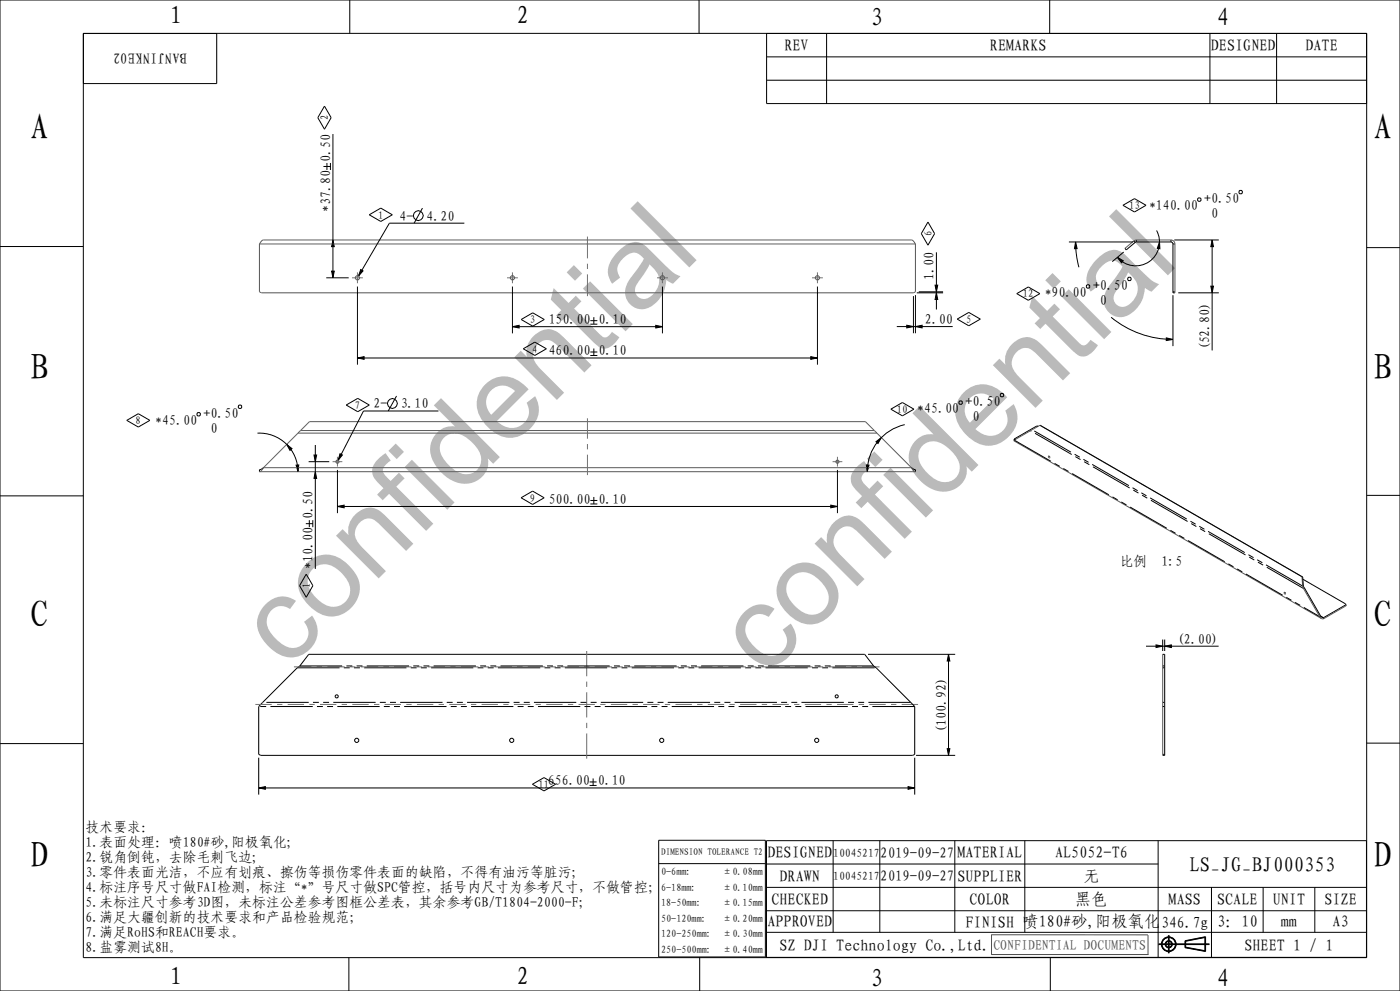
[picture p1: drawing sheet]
<svg xmlns="http://www.w3.org/2000/svg" width="420mm" height="297mm" viewBox="0 0 420 297" stroke-linecap="round" stroke-linejoin="round" font-family="sans-serif">
<g fill="none" stroke="#000" stroke-width=".3">
<path d="M0 0h420v297h-420zM25 10h385v277h-385zM25 10h40v15h-40zM104.9 0v10M209.7 0v10M230 10h180v21h-180zM230 17h180M248 10v21M314.9 0v10M363 10v21M383 10v21M97.3 31.8l2 3.5-2 3.4-2-3.4z"/>
<path d="M230 24h180M97 49.9h2.1M98.1 48.8v2.1M99.1 48.8v2.1M99.9 40.2v43.1M359.5 59.3h.5l.3 .3v.5l-.3 .2h-.5l-.2-.2v-.5zM371.7 57.3l.2-.2h.5l.3 .2v.5l-.3 .3h-.5l-.2-.3zM0 73.9h25M99.9 71.9l.4 2h-.8zM110.8 64.4l3.4-2 3.5 2-3.5 2zM126.7 62.4l-2.5 4.5M139.3 66.9h-22.5l-9.2 15.8"/>
<path d="M278.4 66.5l2 3.5-2 3.5-2-3.5zM280.9 75.6v17.2M320.7 72.5h19.2M322.7 72.5l.4 2h-.8zM322.7 72.5l.3 4.3 .7 3.3M335.2 77.1l1.8 1.1-.6 .6zM336.9 61.5l3.4-2 3.5 2-3.5 2zM337.1 75.5l-3.4 2.9M340.1 72.2l.4 .5M340.5 72.7l-2.6 2.2-.4-.5M340.9 72.5l-.4 .2M340.9 71.9v.6"/>
<path d="M340.9 72.5h10.4M347 69.1a7.2 7.2 0 0 1-2.3 9.3 7.2 7.2 0 0 1-9.5-1.3M347.9 72.5l.1 2.1-.8-.2zM351.3 72.5l.4 .2 .2 .4M351.3 71.9v.6M351.9 73.1v14.7h.6M351.9 73.1h.6M352.3 71.9h13.3M363.6 71.9l.4 2h-.8zM363.6 71.9v33.1M410 74.2h10M97.9 83.3h6.7"/>
<path d="M99.5 81.3h.8l-.4 2zM107.2 85.9v23.4M108.2 80.8l.7 .4-1.3 1.5zM153.7 97.9l2-.4v.8zM153.7 85.9v14M153.7 97.9h45M156.4 95.8l3.4-2 3.5 2-3.5 2zM177.1 96.1h2.1M177.1 97.2h2.1M178.2 95.1v2.1M196.7 97.5l2 .4-2 .4zM198.7 85.9v14"/>
<path d="M245.2 85.9v23.4M269 97.9h16.8M272 97.5l2 .4-2 .4zM274 88.8v11.1M274.6 97.9l2-.4v.8zM274.6 88.5v11.4M275 87.8h7.9M275.6 87.5h7.3M280.5 85.5h.8l-.4 2zM280.9 87.8l.4 2h-.8zM287.2 95.6l3.4-2 3.5 2-3.5 2zM305 88l3.5-2 3.5 2-3.5 2z"/>
<path d="M326.2 85.3h.5l.2 .3v.5l-.2 .2h-.5l-.3-.2v-.5zM333.3 95.1a29.2 29.2 0 0 0 18.6 6.6M338.3 83.3l.3-.2h.5l.2 .2v.5l-.2 .3h-.5l-.3-.3zM351.9 87.5h.6M351.9 88.5v15.2M353.5 87.8h12.1M363.2 85.8h.8l-.4 2zM107.2 107.3l2-.4v.8zM107.2 107.3h138M119 118.7l-2.5 4.5M157 104.5l3.4-2 3.5 2-3.5 2zM177.1 105.5h2.1"/>
<path d="M177.1 106.5h2.1M178.2 104.4v2.1M243.2 106.9l2 .4-2 .4zM300.1 118.2l.2-.3h.5l.3 .3v.5l-.3 .2h-.5l-.2-.2zM349.9 101.3l2 .4-2 .4zM38 126l3.5-2 3.5 2-3.5 2zM59.3 123.7h.5l.3 .2v.5l-.3 .3h-.5l-.2-.3v-.5zM71.5 121.7l.2-.3h.5l.3 .3v.5l-.3 .2h-.5l-.2-.2zM77.2 129.8a11.6 11.6 0 0 1 12.2 11.6M86 133.2l1.6 1.3-.6 .5zM88.8 139.4l.8-.1-.2 2.1zM92.6 138.4h6.2"/>
<path d="M94.2 136.4h.8l-.4 2zM94.6 133.4v37.1M102 136l.7 .4-1.3 1.6zM103.9 121.4l3.4-2 3.5 2-3.5 2zM131.5 123.2h-22.5l-7.6 14.8M259.9 139.3l.8 .1-.5 2zM262.8 132.4l1.6-1.3-1 1.8zM267.3 122.6l3.4-2 3.5 2-3.5 2zM271.4 127.3a14.5 14.5 0 0 0-11.2 14.1M287.9 120.2h.5l.3 .2v.5l-.3 .3h-.5l-.2-.3v-.5zM304.3 131.6l-.1 .4M304.3 131.6l.3 .1"/>
<path d="M311.5 127.7h-.5l-6.7 3.9M312 127.5l78.8 45.4M0 148.6h25M79 140.2l-1.2 .6v.6M91.7 156.9h2.1M92.8 155.9v2.1M93.8 155.9v2.1M94.6 141.4l.4 2h-.8zM101.2 151.8l2-.4v.8zM101.2 140.8v13M101.2 151.8h150M156.3 149.2l3.5-2 3.4 2-3.4 2z"/>
<path d="M177.1 150h2.1M177.1 151h2.1M178.2 148.9v2.1M249.2 151.4l2 .4-2 .4zM251.2 140.8v13M273.4 140.2l1.2 .6v.6M410 148.5h10M91.9 172.1l2 3.4-2 3.5-2-3.5zM390.6 172.9h.2M390.8 175.6l.2 .1M390.8 172.9l.2 2.8M390.9 173.6l12.9 7.6"/>
<path d="M391 175.7l.3 .5M391.3 176.2l4.9 8.4M391.3 176.2l-.3 .1M89.9 199.6l2.7-3.5h166.8l2.7 3.5M260.4 196.1h26.2M284.6 196.1l.4 2h-.8zM284.6 196.1v30.3M343.8 193.7h21.8M346.8 193.3l2 .4-2 .4zM348.8 196.1h.6v3.5M348.8 191.7v3.4M349.4 193.7l2-.4v.8z"/>
<path d="M349.4 191.7v3.4M396.2 184.6l.8 .5M396.2 184.6l-.3 .2M397 185.1v.4M403.8 181.2l-6.8 3.9M403.8 181.2v.4M77.6 211.7v14.4l.6 .3h195.6l.6-.3v-14.4M89.2 200.1l-10.4 10.4M262.9 200.1l10.3 10.4M349.4 211.7v14.7h-.6M349.4 200.1v10.4M0 222.9h25"/>
<path d="M77.6 236.1l2-.4v.8zM77.6 227.1v11M77.6 236.1h196.8M159.7 235l3.5-2 3.5 2-3.5 2zM176.9 234.3h2.1M176.9 235.4h2.1M177.9 233.3v2.1M272.4 235.7l2 .4-2 .4zM274.4 227.1v11M274.8 226.4h11.8M284.2 224.4h.8l-.4 2zM348.8 226.1h.6"/>
<path d="M410 222.7h10M197.6 251.8h32v35h-32zM197.6 258.8h32M229.9 251.9h180v35h-180zM229.9 258.9h117.5M249.9 251.9v27.5M263.9 251.9v27.5M286.4 251.9v27.5M307.4 251.9v27.5M347.4 251.9v35M229.9 265.9h180M229.9 272.9h180"/>
<path d="M229.9 279.4h180M363.4 265.9v21M378.9 265.9v13.5M394.4 265.9v13.5M104.7 287v10M209.9 287v10M315.1 287v10M347.6 283.1h15.2M347.6 283h15.2M347.6 282.9h15.2M350.5 280.3v5.4M350.6 280.3v5.4"/>
<path d="M350.7 280.3v5.4M355.5 281.9l6.2-1.2v4.5l-6.2-1.2zM355.6 282l6-1.2v4.2l-6-1.1zM355.7 282.1l5.8-1.1v3.9l-5.8-1z"/>
<circle cx="125.5" cy="64.6" r="1.47"/>
<circle cx="117.7" cy="120.9" r="1.47"/>
<circle cx="350.6" cy="283" r="2.21"/>
<circle cx="350.6" cy="283" r="2.11"/>
<circle cx="350.6" cy="283" r="2.01"/>
<circle cx="350.6" cy="283" r="1.08"/>
<circle cx="350.6" cy="283" r=".88"/>
<circle cx="350.6" cy="283" r=".98"/>
</g>
<g fill="#000">
<path d="M99.9 71.9l.4 2h-.8zM322.7 72.5l.4 2h-.8zM335.2 77.1l1.8 1.1-.6 .6zM347.9 72.5l.1 2.1-.8-.2zM363.6 71.9l.4 2h-.8zM99.5 81.3h.8l-.4 2zM108.2 80.8l.7 .4-1.3 1.5zM153.7 97.9l2-.4v.8zM196.7 97.5l2 .4-2 .4zM272 97.5l2 .4-2 .4zM274.6 97.9l2-.4v.8zM280.9 87.8l.4 2h-.8z"/>
<path d="M280.5 85.5h.8l-.4 2zM363.2 85.8h.8l-.4 2zM107.2 107.3l2-.4v.8zM243.2 106.9l2 .4-2 .4zM349.9 101.3l2 .4-2 .4zM86 133.2l1.6 1.3-.6 .5zM94.2 136.4h.8l-.4 2zM102 136l.7 .4-1.3 1.6zM262.8 132.4l1.6-1.3-1 1.8zM88.8 139.4l.8-.1-.2 2.1zM94.6 141.4l.4 2h-.8zM101.2 151.8l2-.4v.8z"/>
<path d="M249.2 151.4l2 .4-2 .4zM259.9 139.3l.8 .1-.5 2zM284.6 196.1l.4 2h-.8zM346.8 193.3l2 .4-2 .4zM349.4 193.7l2-.4v.8zM77.6 236.1l2-.4v.8zM272.4 235.7l2 .4-2 .4zM284.2 224.4h.8l-.4 2z"/>
</g>
<path d="M297.3 280.1l47.1 .1v5.9M297.5 280.2v5.9M344.5 286.1h-47.1" fill="none" stroke="#4d4d4d" stroke-width=".3"/>
<g fill="none" stroke="#5a5a5a" stroke-width=".3">
<path d="M77.8 73.1l.7-.9 .5-.3h194.4l.5 .3 .7 .9M77.8 73.1v14.4l.6 .3h195.6l.6-.3v-14.4M77.8 73.1h196.8M337.5 74.4l3.1-2.4 10.7-.1a1.2 1.2 0 0 1 1.2 1.2v14.7M89.4 129.8l-10.4 10.4M89.4 129.8h173.7M90.2 129l-.8 .8M90.2 129l2.6-2.6h166.8l2.7 2.6M90.2 129h172.1M262.3 129l.8 .8M263.1 129.8l10.3 10.4M309.4 128.9l-5.2 3.2 92.2 53.2"/>
<path d="M309.4 128.9h.1M309.4 128.9l2.6-1.4 78.6 45.4 .4 3.3 5.4 9.1M79 140.2l-.7 .9-.5 .3h196.8l-.5-.3-.7-.9M79 140.2h194.4M348.8 196.1v3.5M403.8 181.6l-6.8 3.9-.6-.2M348.8 200.1v10.4M348.8 211.7v14.7"/>
</g>
<path d="M304.3 131.9l91.6 52.9M304.3 131.6l.3 .1M390.8 175.6l-81.1-46.8M391 176.3l-81.8-47.2M396.2 184.6l.8 .5" fill="none" stroke="#000" stroke-width=".3" stroke-dasharray="12.7 1.3 1.8 1.3 1.8 1.3" stroke-linecap="butt"/>
<!-- layer: 02___PRT_ALL_AXES -->
<path d="M314.5 136.8l.2-.1M385.2 177.7l.2-.2M89.9 199.6h172.2M89.2 200.1h173.7M273.2 210.5h-194.4M274.4 211.7h-196.8" fill="none" stroke="#000" stroke-width=".3" stroke-dasharray="12.7 1.3 1.8 1.3 1.8 1.3" stroke-linecap="butt"/>
<g fill="none" stroke="#707070" stroke-width=".3">
<path d="M176.2 70.9v6.5M176.2 79v1.6M105.6 83.3h3.3M107.2 81.6v3.3M152.1 83.3h3.3M153.7 81.6v3.3M176.2 82.2v6.6M197.1 83.3h3.3M198.7 81.6v3.3M243.6 83.3h3.3M245.2 81.6v3.3M99.8 138.4h2.9"/>
<path d="M101.2 136.9v2.9M176.2 125.4v6.1M176.2 133.1v1.6M176.2 136.3v6.1M249.8 138.4h2.9M251.2 136.9v2.9M88.2 199.9h5.2M95 199.9h1.6M98.2 199.9h5.2M105 199.9h1.6M108.2 199.9h5.3M115.1 199.9h1.6"/>
<path d="M118.3 199.9h5.2M125.1 199.9h1.6M128.3 199.9h5.2M135.1 199.9h1.6M138.3 199.9h5.2M145.1 199.9h1.6M148.3 199.9h5.3M155.2 199.9h1.6M158.4 199.9h5.2M165.2 199.9h1.6M168.4 199.9h5.2M175.2 199.9h1.6"/>
<path d="M176 195.1v7.6M178.4 199.9h5.2M185.2 199.9h1.6M188.4 199.9h5.3M195.3 199.9h1.6M198.5 199.9h5.2M205.3 199.9h1.6M208.5 199.9h5.2M215.3 199.9h1.6M218.5 199.9h5.2M225.3 199.9h1.6M228.5 199.9h5.3"/>
<path d="M235.4 199.9h1.6M238.6 199.9h5.2M245.4 199.9h1.6M248.6 199.9h5.2M255.4 199.9h1.6M258.6 199.9h5.3M76.6 211.1h4.9M83.1 211.1h1.6M86.3 211.1h4.9M92.8 211.1h1.6M96 211.1h4.9M102.5 211.1h1.6"/>
<path d="M105.7 211.1h4.9M112.2 211.1h1.6M115.4 211.1h4.9M121.9 211.1h1.6M125.1 211.1h4.9M131.6 211.1h1.6M134.8 211.1h4.9M141.3 211.1h1.6M144.5 211.1h4.9M151 211.1h1.6M154.2 211.1h4.9M160.7 211.1h1.6"/>
<path d="M163.9 211.1h4.9M170.4 211.1h1.6M173.6 211.1h4.9M176 204.3v1.6M176 207.5v7.5M176 216.6v1.6M176 219.8v7.6M180.1 211.1h1.6M183.3 211.1h4.9M189.8 211.1h1.6M193 211.1h4.9M199.5 211.1h1.5"/>
<path d="M202.6 211.1h5M209.1 211.1h1.6M212.3 211.1h4.9M218.8 211.1h1.6M222 211.1h4.9M228.5 211.1h1.6M231.7 211.1h4.9M238.2 211.1h1.6M241.4 211.1h4.9M247.9 211.1h1.6M251.1 211.1h4.9M257.6 211.1h1.6"/>
<path d="M260.8 211.1h4.9M267.3 211.1h1.6M270.5 211.1h4.9"/>
</g>
<g fill="none" stroke="#000" stroke-width=".3">
<path d="M314.8 136.8l.1 .2M385.5 177.6l.2 .2M89.9 199.6l-.7 .5M262.1 199.6l.8 .5M348.8 199.6h.6v.5h-.6M78.8 210.5l-1.2 1.2M273.2 210.5l1.2 1.2M348.8 210.5h.6v1.2h-.6"/>
<circle cx="101" cy="208.7" r=".47"/>
<circle cx="251" cy="208.7" r=".47"/>
<circle cx="107" cy="221.9" r=".63"/>
<circle cx="153.5" cy="221.9" r=".63"/>
<circle cx="198.5" cy="221.9" r=".63"/>
<circle cx="245" cy="221.9" r=".63"/>
</g>
<g fill="none" stroke="#5a5a5a" stroke-width=".3">
<path d="M348.8 199.6v.5M348.8 210.5v1.2"/>
<circle cx="107.2" cy="83.3" r=".63"/>
<circle cx="153.7" cy="83.3" r=".63"/>
<circle cx="198.7" cy="83.3" r=".63"/>
<circle cx="245.2" cy="83.3" r=".63"/>
<circle cx="101.2" cy="138.4" r=".47"/>
<circle cx="251.2" cy="138.4" r=".47"/>
<circle cx="314.8" cy="136.9" r=".27"/>
<circle cx="385.5" cy="177.7" r=".27"/>
</g>
<g font-size="34.9" fill="#bababa">
<text x="85.9" y="201" transform="rotate(-45 85.9 201)">confidential</text>
<text x="229.5" y="203.4" transform="rotate(-45 229.5 203.4)">confidential</text>
</g>
<g font-size="11.1">
<text x="9" y="42">A</text>
<text x="412" y="42">A</text>
<text x="9" y="114">B</text>
<text x="412" y="114">B</text>
<text x="9" y="188">C</text>
<text x="412" y="188">C</text>
<text x="9" y="260">D</text>
<text x="412" y="260">D</text>
</g>
<g font-size="7.6">
<text x="51" y="7.2">1</text>
<text x="155" y="7.2">2</text>
<text x="261" y="7.8">3</text>
<text x="365" y="7.8">4</text>
<text x="51" y="295.2">1</text>
<text x="155" y="295.2">2</text>
<text x="261" y="295.8">3</text>
<text x="365" y="295.8">4</text>
</g>
<text font-size="6.3" x="356.8" y="261.2">LS_JG_BJ000353</text>
<g font-size="4.9">
<text x="235.3" y="15.3">REV</text>
<text x="297" y="15.3">REMARKS</text>
<text x="363.3" y="15.3">DESIGNED</text>
<text x="391.6" y="15.3">DATE</text>
<text x="230.2" y="257.2">DESIGNED</text>
<text x="287.2" y="257.2">MATERIAL</text>
<text x="316.5" y="257.2">AL5052-T6</text>
<text x="233.9" y="264.2">DRAWN</text>
<text x="287.2" y="264.2">SUPPLIER</text>
<text x="325" y="264.2">无</text>
<text x="231.4" y="271.2">CHECKED</text>
<text x="290.9" y="271.2">COLOR</text>
<text x="322.6" y="271.2">黑色</text>
<text x="350.6" y="271.2">MASS</text>
<text x="365.1" y="271.2">SCALE</text>
<text x="381.8" y="271.2">UNIT</text>
<text x="397.3" y="271.2">SIZE</text>
<text x="230.2" y="277.9">APPROVED</text>
<text x="289.7" y="278.2">FINISH 喷180#砂,阳极氧化</text>
<text x="365.1" y="277.9">3：10</text>
<text x="384.3" y="277.9">mm</text>
<text x="399.8" y="277.9">A3</text>
<text x="233.9" y="284.9">SZ DJI Technology Co.,Ltd.</text>
<text x="373.3" y="284.9">SHEET 1 / 1</text>
</g>
<text font-size="4.7" x="348.4" y="278.1">346.7g</text>
<g font-size="4.4">
<text x="56.1" y="15.9" transform="rotate(-180 56.1 15.9)">BANJINKE02</text>
<text x="264.1" y="257">2019-09-27</text>
<text x="264.1" y="264">2019-09-27</text>
</g>
<g font-size="4.2">
<text x="99.1" y="48.5" transform="rotate(-90 99.1 48.5)">0.50</text>
<text x="99.1" y="63.4" transform="rotate(-90 99.1 63.4)">*37.80</text>
<text x="344.7" y="63.1">*140.00</text>
<text x="361.3" y="60.8">+0.50</text>
<text x="363.4" y="65.3">0</text>
<text x="119.8" y="66.1">4-</text>
<text x="128" y="66.1">4.20</text>
<text x="280.2" y="83.9" transform="rotate(-90 280.2 83.9)">1.00</text>
<text x="313.4" y="89.1">*90.00</text>
<text x="327.9" y="86.8">+0.50</text>
<text x="330" y="91.3">0</text>
<text x="164.6" y="97.2">150.00</text>
<text x="179.6" y="97.2">0.10</text>
<text x="277.5" y="97.1">2.00</text>
<text x="164.6" y="106.5">460.00</text>
<text x="179.6" y="106.5">0.10</text>
<text x="362.9" y="105" transform="rotate(-90 362.9 105)">(52.80)</text>
<text x="61.1" y="125.2">+0.50</text>
<text x="112" y="122.4">2-</text>
<text x="120.2" y="122.4">3.10</text>
<text x="275.2" y="123.9">*45.00</text>
<text x="289.7" y="121.7">+0.50</text>
<text x="46.6" y="127.4">*45.00</text>
<text x="63.2" y="129.7">0</text>
<text x="291.8" y="126.2">0</text>
<text x="93.8" y="155.5" transform="rotate(-90 93.8 155.5)">0.50</text>
<text x="164.6" y="151">500.00</text>
<text x="179.6" y="151">0.10</text>
<text x="93.8" y="170.5" transform="rotate(-90 93.8 170.5)">*10.00</text>
<text x="336" y="169.6">比例</text>
<text x="348.5" y="169.6">1:5</text>
<text x="353.1" y="192.9">(2.00)</text>
<text x="283.8" y="219.6" transform="rotate(-90 283.8 219.6)">(100.92)</text>
<text x="164.4" y="235.4">656.00</text>
<text x="179.3" y="235.4">0.10</text>
<text x="25.7" y="249.3">技术要求：</text>
<text x="25.7" y="253.8">1.表面处理：喷180#砂,阳极氧化;</text>
<text x="25.7" y="258.3">2.锐角倒钝，去除毛刺飞边;</text>
<text x="25.7" y="262.8">3.零件表面光洁，不应有划痕、擦伤等损伤零件表面的缺陷，不得有油污等脏污;</text>
<text x="25.7" y="267.3">4.标注序号尺寸做FAI检测，标注“*”号尺寸做SPC管控，括号内尺寸为参考尺寸，不做管控；</text>
<text x="25.7" y="271.8">5.未标注尺寸参考3D图，未标注公差参考图框公差表，其余参考GB/T1804-2000-F；</text>
<text x="25.7" y="276.3">6.满足大疆创新的技术要求和产品检验规范；</text>
<text x="25.7" y="280.8">7.满足RoHS和REACH要求。</text>
<text x="25.7" y="285.3">8.盐雾测试8H。</text>
</g>
<text font-size="4.2" fill="#4d4d4d" x="298" y="284.6">CONFIDENTIAL DOCUMENTS</text>
<g font-size="3.5">
<text x="250" y="256.7">10045217</text>
<text x="250" y="263.7">10045217</text>
</g>
<g font-size="3.2">
<text x="98.5" y="36.1" transform="rotate(-90 98.5 36.1)">2</text>
<text x="113.4" y="65.5">1</text>
<text x="338.7" y="62.7">13</text>
<text x="279.5" y="70.8" transform="rotate(-90 279.5 70.8)">6</text>
<text x="306.9" y="89.1">12</text>
<text x="159" y="96.9">3</text>
<text x="289.8" y="96.8">5</text>
<text x="159.6" y="105.7">4</text>
<text x="106.5" y="122.5">7</text>
<text x="269.1" y="123.8">10</text>
<text x="40.7" y="127.1">8</text>
<text x="159" y="150.3">9</text>
<text x="93" y="176.4" transform="rotate(-90 93 176.4)">1</text>
<text x="161.6" y="236.2">11</text>
</g>
<g font-size="3.1">
<text x="198.3" y="262.4">0-6mm:</text>
<text x="216.7" y="262.4">±0.08mm</text>
<text x="198.3" y="267">6-18mm:</text>
<text x="216.7" y="267">±0.10mm</text>
<text x="198.3" y="271.6">18-50mm:</text>
<text x="216.7" y="271.6">±0.15mm</text>
<text x="198.3" y="276.2">50-120mm:</text>
<text x="198.3" y="280.8">120-250mm:</text>
<text x="216.7" y="276.2">±0.20mm</text>
<text x="216.7" y="280.8">±0.30mm</text>
<text x="198.3" y="285.5">250-500mm:</text>
<text x="216.7" y="285.5">±0.40mm</text>
</g>
<text font-size="2.8" x="198.3" y="256.3">DIMENSION TOLERANCE T2</text>
</svg>
